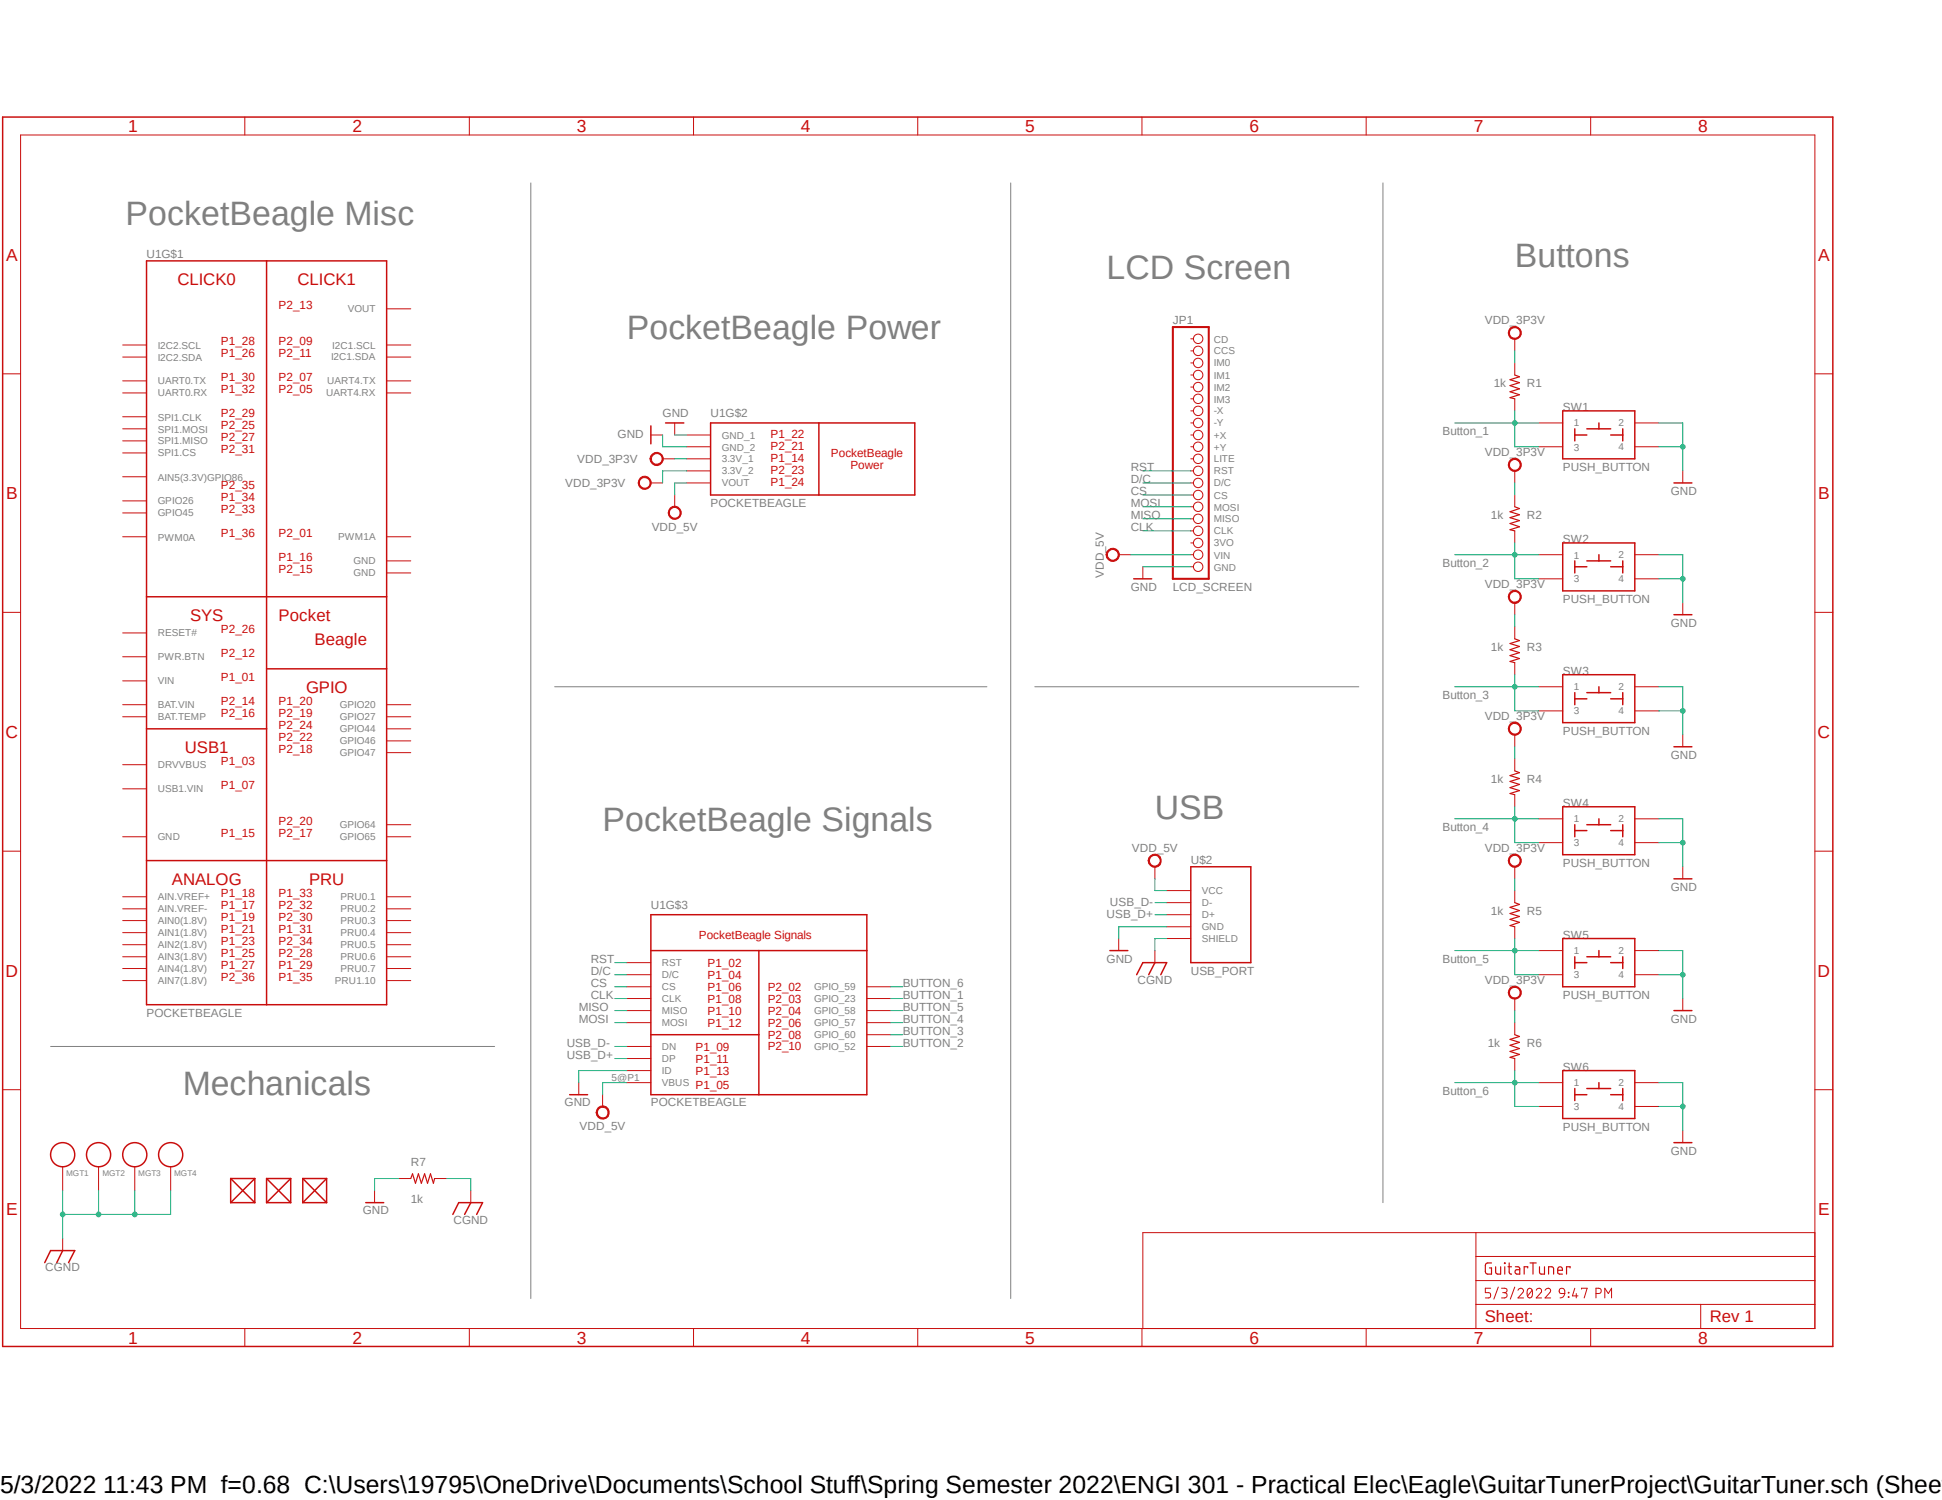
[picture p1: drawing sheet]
<svg xmlns="http://www.w3.org/2000/svg" width="279mm" height="216mm" viewBox="0 0 279 216" stroke-linecap="round" stroke-linejoin="round" font-family="sans-serif">
<path d="M0 16.6l263.9 177.6M263.9 16.6l-263.9 177.6" fill="none" stroke="#fff" stroke-width=".14"/>
<path d="M76.4 26.3v160.6M145.4 26.3v160.6M199 26.3v146.8M79.8 98.8h62.2M148.9 98.8h46.6M7.3 150.6h63.9" fill="none" stroke="#808080" stroke-width=".14"/>
<g fill="none" stroke="#c90d0c" stroke-width=".14">
<path d="M3 19.4h258.1v171.8h-258.1zM35.2 16.8v2.6M67.5 16.8v2.6M99.8 16.8v2.6M132 16.8v2.6M164.3 16.8v2.6M196.6 16.8v2.6M228.9 16.8v2.6M.4 53.8h2.6M171.3 48.8h.4M171.3 50.5h.4M171.3 52.2h.4"/>
<path d="M171.3 54h.4M171.3 55.7h.4M171.3 57.4h.4M171.3 59.1h.4M217.9 52.2v1.8M217.9 57.4v1.7M261.1 53.8h2.6M93.6 62.6h1.7M171.3 60.9h.4M171.3 64.3h.4M171.3 62.6h.4M171.3 66h.4"/>
<path d="M171.3 67.8h.4M171.3 69.5h.4M171.3 71.2h.4M171.3 72.9h.4M171.3 74.7h.4M171.3 76.4h.4M171.3 78.1h.4M171.3 79.8h.4M221.4 60.9h3.4M221.4 64.3h3.4M235.2 60.9h3.5M235.2 64.3h3.5"/>
<path d="M.4 88.1h2.6M171.3 81.6h.4M261.1 88.1h2.6M.4 122.5h2.6M261.1 122.5h2.6M.4 156.8h2.6M261.1 156.8h2.6M212.3 177.4v13.8M261.1 177.4h-96.7v13.8M35.2 191.2v2.6M67.5 191.2v2.6M99.8 191.2v2.6"/>
<path d="M132 191.2v2.6M164.3 191.2v2.6M196.6 191.2v2.6M212.3 187.7h48.8M212.3 184.3h48.8M212.3 180.8h48.8M214.5 185.4h-.8v.7h.5a.39 .39 0 0 1 .3 .3 .39 .39 0 0 1-.3 .4h-.5M215.6 185.3l-.7 1.7M216 185.4l.7 .1a.31 .31 0 0 1 .1 .3 .31 .31 0 0 1-.3 .3h-.3M216.5 186.1a.38 .38 0 0 1 .3 .3 .38 .38 0 0 1-.3 .4h-.5M217.9 185.3l-.6 1.7M218.4 185.7a.39 .39 0 0 1 .6-.3 .39 .39 0 0 1 .1 .7l-.7 .7h.8"/>
<path d="M219.8 185.6a.34 .34 0 0 1 .6 0l.1 .2a.78 .78 0 0 1-.4 1 .85 .85 0 0 1-.3-1.2zM220.4 185.7l-.6 .8M221 185.7a.39 .39 0 0 1 .6-.3 .39 .39 0 0 1 .1 .7l-.7 .7h.8M222.3 185.7a.4 .4 0 0 1 .5-.3 .4 .4 0 0 1 .3 .5l-.8 .9h.8M224.4 185.6a.42 .42 0 0 1 .4-.2 .42 .42 0 0 1 .3 .4v.4l-.6-.1-.2-.2zM225.1 186.2a.65 .65 0 0 1-.6 .6M225.6 186l.1 .1zM225.6 186.6l.1 .1zM226.6 185.4l-.4 1.1h.8M226.8 186.2v.6M227.5 185.5v-.1h.8l-.4 1.4M228.9 191.2v2.6"/>
<path d="M229.6 186.2h.4a.38 .38 0 0 0 .4-.4 .38 .38 0 0 0-.4-.4h-.4v1.4M230.9 186.8v-1.4l.5 .8 .5-.8v1.4M244.7 187.7v3.5"/>
<circle cx="172.4" cy="59.1" r=".68"/>
<circle cx="172.4" cy="54" r=".68"/>
<circle cx="172.4" cy="48.8" r=".68"/>
<circle cx="172.4" cy="50.5" r=".68"/>
<circle cx="172.4" cy="52.2" r=".68"/>
<circle cx="172.4" cy="55.7" r=".68"/>
<circle cx="172.4" cy="57.4" r=".68"/>
<circle cx="172.4" cy="62.6" r=".68"/>
<circle cx="172.4" cy="64.3" r=".68"/>
<circle cx="172.4" cy="71.2" r=".68"/>
<circle cx="172.4" cy="60.9" r=".68"/>
<circle cx="172.4" cy="79.8" r=".68"/>
<circle cx="172.4" cy="69.5" r=".68"/>
<circle cx="172.4" cy="74.7" r=".68"/>
<circle cx="172.4" cy="76.4" r=".68"/>
<circle cx="172.4" cy="66" r=".68"/>
<circle cx="172.4" cy="72.9" r=".68"/>
<circle cx="172.4" cy="67.8" r=".68"/>
<circle cx="172.4" cy="78.1" r=".68"/>
<circle cx="172.4" cy="81.6" r=".68"/>
</g>
<path d="M.4 16.8h263.3v177h-263.3zM224.8 59.1h10.4v6.9h-10.4zM93.6 61.3v2.6M226.6 62.6h1.7M226.6 61.7v1.8M228.3 61.7h3.4M230 60.9v.8M231.7 62.6h1.8M233.5 61.7v1.8" fill="none" stroke="#c90d0c" stroke-width=".21"/>
<g fill="none" stroke="#c90d0c" stroke-width=".17">
<path d="M217.9 54l.7 .2-1.3 .5 1.3 .4-1.3 .4 1.3 .5-1.3 .4 1.3 .4-1.3 .4 .6 .2M214.6 181.8h-.7a1.45 1.45 0 0 0-.2 1.4l.3 .2h.6v-.9h-.3M215.2 182.3v1l.3 .1h.4v-1.1M216.5 181.8v.1zM216.5 182.3v1.1M217 182.3h.5M217.1 181.8v1.3l.2 .2 .2 .1M218 182.3l.5 .1 .2 .2v.8l-.6-.1-.1-.1 .1-.4h.6M219.8 182.5v-.2h-.5v1.1M220.1 181.8h.9M220.6 181.8v1.6M221.5 182.3v.8v.2l.2 .1h.5v-1.1"/>
<path d="M222.8 183.4v-1.1h.5l.2 .2v.9M224.1 182.8h.7a.35 .35 0 0 0-.2-.5 .35 .35 0 0 0-.5 .4v.6l.3 .1h.4M225.9 182.5v-.2h-.5v1.1"/>
</g>
<path d="M168.7 47.1h5.2v36.2h-5.2z" fill="none" stroke="#c90d0c" stroke-width=".3"/>
<path d="M96.4 73.1a.94 .94 0 0 1 1.5 .2 .94 .94 0 0 1-.6 1.4 .94 .94 0 0 1-1.2-.9h.2a.78 .78 0 0 1 1.1-.6 .78 .78 0 0 1 .2 1.2 .78 .78 0 0 1-1.2-.3l-.1-.3h-.2z" fill-rule="evenodd" fill="#c90d0c"/>
<path d="M96.4 73.1a.94 .94 0 0 1 1.5 .2 .94 .94 0 0 1-.6 1.4 .94 .94 0 0 1-1.2-.9h.2a.78 .78 0 0 1 1.1-.6 .78 .78 0 0 1 .2 1.2 .78 .78 0 0 1-1.2-.3l-.1-.3h-.2zM97.1 71.2v1.7" fill="none" stroke="#c90d0c" stroke-width=".14"/>
<path d="M93.9 65.4a.96 .96 0 0 1 1.4 .3 .96 .96 0 0 1-.6 1.3 .96 .96 0 0 1-1.2-1h.2a.78 .78 0 0 1 1-.7 .78 .78 0 0 1 .5 1.1 .78 .78 0 0 1-1.2 .2l-.2-.2-.1-.4h-.2l.1-.3z" fill-rule="evenodd" fill="#c90d0c"/>
<path d="M93.9 65.4a.96 .96 0 0 1 1.4 .3 .96 .96 0 0 1-.6 1.3 .96 .96 0 0 1-1.2-1h.2a.78 .78 0 0 1 1-.7 .78 .78 0 0 1 .5 1.1 .78 .78 0 0 1-1.2 .2l-.2-.2-.1-.4h-.2l.1-.3zM95.3 66h1.8" fill="none" stroke="#c90d0c" stroke-width=".14"/>
<path d="M217.3 47.2a.95 .95 0 0 1 1.5 .2 .95 .95 0 0 1-.6 1.4 .95 .95 0 0 1-1.2-.9h.2a.78 .78 0 0 1 1.1-.6 .78 .78 0 0 1 .2 1.2 .78 .78 0 0 1-1.3-.3v-.3h-.2z" fill-rule="evenodd" fill="#c90d0c"/>
<path d="M217.3 47.2a.95 .95 0 0 1 1.5 .2 .95 .95 0 0 1-.6 1.4 .95 .95 0 0 1-1.2-.9h.2a.78 .78 0 0 1 1.1-.6 .78 .78 0 0 1 .2 1.2 .78 .78 0 0 1-1.3-.3v-.3h-.2zM217.9 48.8v1.7M164.4 81.6v1.7" fill="none" stroke="#c90d0c" stroke-width=".14"/>
<path d="M163.1 83.3h2.6" fill="none" stroke="#c90d0c" stroke-width=".21"/>
<path d="M159.5 79.2a.96 .96 0 0 1 1.5 .3 .96 .96 0 0 1-.7 1.3 .96 .96 0 0 1-1.2-1h.2a.79 .79 0 0 1 1.1-.7 .79 .79 0 0 1 .3 1.2 .79 .79 0 0 1-1.3-.1l-.1-.4h-.2l.1-.3z" fill-rule="evenodd" fill="#c90d0c"/>
<g fill="none" stroke="#c90d0c" stroke-width=".14">
<path d="M17.7 51.4h3.4M17.7 49.7h3.4M17.7 54.8h3.4M17.7 56.6h3.4M17.7 60h3.4M55.6 51.4h3.5M55.6 49.7h3.5M55.6 54.8h3.5M55.6 56.6h3.5M55.6 44.4h3.5M17.7 72.1h3.4M17.7 77.3h3.4"/>
<path d="M17.7 61.7h3.4M17.7 63.5h3.4M17.7 65.2h3.4M17.7 73.8h3.4M17.7 68.6h3.4M55.6 77.3h3.5M98.8 69.5h3.4M98.8 67.8h3.4M98.8 66h3.4M98.8 64.3h3.4M98.8 62.6h3.4M159.5 79.2a.96 .96 0 0 1 1.5 .3 .96 .96 0 0 1-.7 1.3 .96 .96 0 0 1-1.2-1h.2a.79 .79 0 0 1 1.1-.7 .79 .79 0 0 1 .3 1.2 .79 .79 0 0 1-1.3-.1l-.1-.4h-.2l.1-.3z"/>
<path d="M161 79.8h1.7M17.7 98h3.4M17.7 94.5h3.4M17.7 91.1h3.4M55.6 80.7h3.5M55.6 82.5h3.5M17.7 110.1h3.4M17.7 113.5h3.4M17.7 101.4h3.4M17.7 103.2h3.4M55.6 101.4h3.5M55.6 103.2h3.5"/>
<path d="M55.6 108.3h3.5M55.6 118.7h3.5M55.6 106.6h3.5M55.6 104.9h3.5M17.7 120.4h3.4M17.7 130.8h3.4M17.7 132.5h3.4M17.7 134.2h3.4M17.7 136h3.4M17.7 137.7h3.4M17.7 139.4h3.4M17.7 129.1h3.4"/>
<path d="M55.6 120.4h3.5M55.6 130.8h3.5M55.6 132.5h3.5M55.6 134.2h3.5M55.6 136h3.5M55.6 137.7h3.5M55.6 139.4h3.5M55.6 129.1h3.5M90.2 138.6h3.4M167.9 128.2h3.4M167.9 129.9h3.4M167.9 131.7h3.4"/>
<path d="M167.9 133.4h3.4M167.9 135.1h3.4M17.7 141.1h3.4M55.6 141.1h3.5M90.2 150.6h3.4M90.2 147.2h3.4M90.2 145.5h3.4M90.2 143.7h3.4M90.2 142h3.4M90.2 154.1h3.4M90.2 152.4h3.4M90.2 140.3h3.4"/>
<path d="M90.2 155.8h3.4M124.7 150.6h3.4M124.7 148.9h3.4M124.7 147.2h3.4M124.7 145.5h3.4M124.7 143.7h3.4M124.7 142h3.4"/>
</g>
<g fill="none" stroke="#c90d0c" stroke-width=".21">
<path d="M21.1 37.5h34.5v107.1h-34.5zM38.4 37.5v107.1M102.2 60.9h29.4v10.3h-29.4zM117.8 60.9v10.3M21.1 85.9h34.5M38.4 96.3h17.2M21.1 104.9h17.3M21.1 123.9h34.5M93.6 131.7h31.1v25.9h-31.1zM93.6 136.8h31.1M109.2 136.8v20.8M171.3 124.8h8.7v13.8h-8.7z"/>
<path d="M93.6 148.9h15.6"/>
</g>
<path d="M92.1 68.8a.94 .94 0 0 1 1.5 .2 .94 .94 0 0 1-.6 1.4 .94 .94 0 0 1-1.2-.9h.2a.78 .78 0 0 1 1.1-.6 .78 .78 0 0 1 .2 1.2 .78 .78 0 0 1-1.3-.3v-.3h-.2z" fill-rule="evenodd" fill="#c90d0c"/>
<path d="M92.1 68.8a.94 .94 0 0 1 1.5 .2 .94 .94 0 0 1-.6 1.4 .94 .94 0 0 1-1.2-.9h.2a.78 .78 0 0 1 1.1-.6 .78 .78 0 0 1 .2 1.2 .78 .78 0 0 1-1.3-.3v-.3h-.2zM93.6 69.5h1.7M97.1 60.9v1.7M217.9 71.2v1.7M217.9 76.4v1.7M221.4 79.8h3.4M235.2 79.8h3.5M242.1 67.8v1.7M221.4 83.3h3.4M235.2 83.3h3.5" fill="none" stroke="#c90d0c" stroke-width=".14"/>
<path d="M95.8 60.9h2.6M224.8 78.1h10.4v6.9h-10.4zM230 79.8v.9M240.8 69.5h2.6M226.6 81.6h1.7M226.6 80.7v1.8M228.3 80.7h3.4M231.7 81.6h1.8M233.5 80.7v1.8" fill="none" stroke="#c90d0c" stroke-width=".21"/>
<path d="M217.9 72.9l.7 .3-1.3 .5 1.3 .4-1.3 .4 1.3 .4-1.3 .5 1.3 .4-1.3 .4 .6 .2" fill="none" stroke="#c90d0c" stroke-width=".17"/>
<path d="M217.3 66.2a.94 .94 0 0 1 1.5 .2 .94 .94 0 0 1-.6 1.4 .94 .94 0 0 1-1.2-.9h.2a.78 .78 0 0 1 1.1-.6 .78 .78 0 0 1 .2 1.2 .78 .78 0 0 1-1.3-.3v-.3h-.2l.1-.4z" fill-rule="evenodd" fill="#c90d0c"/>
<path d="M217.3 66.2a.94 .94 0 0 1 1.5 .2 .94 .94 0 0 1-.6 1.4 .94 .94 0 0 1-1.2-.9h.2a.78 .78 0 0 1 1.1-.6 .78 .78 0 0 1 .2 1.2 .78 .78 0 0 1-1.3-.3v-.3h-.2l.1-.4zM217.9 67.8v1.7M217.9 90.2v1.7M217.9 95.4v1.7M221.4 98.8h3.4M235.2 98.8h3.5M242.1 86.8v1.7M221.4 102.3h3.4M235.2 102.3h3.5" fill="none" stroke="#c90d0c" stroke-width=".14"/>
<path d="M224.8 97.1h10.4v6.9h-10.4zM226.6 99.7v1.7M228.3 99.7h3.4M230 98.8v.9M233.5 99.7v1.7M240.8 88.5h2.6M226.6 100.6h1.7M231.7 100.6h1.8" fill="none" stroke="#c90d0c" stroke-width=".21"/>
<path d="M217.9 91.9l.7 .3-1.3 .4 1.3 .4-1.3 .5 1.3 .4-1.3 .5 1.3 .4-1.3 .4 .6 .2" fill="none" stroke="#c90d0c" stroke-width=".17"/>
<path d="M217.3 85.2a.94 .94 0 0 1 1.5 .3 .94 .94 0 0 1-.6 1.3 .94 .94 0 0 1-1.2-.9h.2a.78 .78 0 0 1 1-.7 .78 .78 0 0 1 .4 1.1 .78 .78 0 0 1-1.2 .2l-.2-.3v-.3h-.2l.1-.4z" fill-rule="evenodd" fill="#c90d0c"/>
<path d="M217.3 85.2a.94 .94 0 0 1 1.5 .3 .94 .94 0 0 1-.6 1.3 .94 .94 0 0 1-1.2-.9h.2a.78 .78 0 0 1 1-.7 .78 .78 0 0 1 .4 1.1 .78 .78 0 0 1-1.2 .2l-.2-.3v-.3h-.2l.1-.4zM217.9 86.8v1.7M217.9 109.2v1.8M217.9 114.4v1.7M221.4 117.9h3.4M235.2 117.9h3.5M242.1 105.7v1.8M221.4 121.3h3.4M235.2 121.3h3.5" fill="none" stroke="#c90d0c" stroke-width=".14"/>
<path d="M224.8 116.1h10.4v6.9h-10.4zM226.6 119.5h1.7M226.6 118.7v1.7M228.3 118.7h3.4M230 117.9v.8M231.7 119.5h1.8M233.5 118.7v1.7M240.8 107.5h2.6" fill="none" stroke="#c90d0c" stroke-width=".21"/>
<path d="M217.9 111l.7 .2-1.3 .4 1.3 .5-1.3 .4 1.3 .4-1.3 .5 1.3 .4-1.3 .4 .6 .2" fill="none" stroke="#c90d0c" stroke-width=".17"/>
<path d="M217.3 104.2a.94 .94 0 0 1 1.5 .2 .94 .94 0 0 1-.6 1.4 .94 .94 0 0 1-1.2-.9h.2a.78 .78 0 0 1 1.1-.7 .78 .78 0 0 1 .2 1.3 .78 .78 0 0 1-1.3-.3v-.3h-.2z" fill-rule="evenodd" fill="#c90d0c"/>
<path d="M217.3 104.2a.94 .94 0 0 1 1.5 .2 .94 .94 0 0 1-.6 1.4 .94 .94 0 0 1-1.2-.9h.2a.78 .78 0 0 1 1.1-.7 .78 .78 0 0 1 .2 1.3 .78 .78 0 0 1-1.3-.3v-.3h-.2zM217.9 105.7v1.8M217.9 128.2v1.7M217.9 133.4v1.7M221.4 136.8h3.4M235.2 136.8h3.5M242.1 124.8v1.7M221.4 140.3h3.4M235.2 140.3h3.5" fill="none" stroke="#c90d0c" stroke-width=".14"/>
<path d="M224.8 135.1h10.4v6.9h-10.4zM226.6 138.6h1.7M226.6 137.7v1.7M228.3 137.7h3.4M230 136.8v.9M231.7 138.6h1.8M233.5 137.7v1.7M240.8 126.5h2.6" fill="none" stroke="#c90d0c" stroke-width=".21"/>
<path d="M217.9 129.9l.7 .3-1.3 .4 1.3 .5-1.3 .4 1.3 .4-1.3 .4 1.3 .5-1.3 .4 .6 .2" fill="none" stroke="#c90d0c" stroke-width=".17"/>
<path d="M217.3 123.2a.94 .94 0 0 1 1.5 .2 .94 .94 0 0 1-.6 1.4 .94 .94 0 0 1-1.2-.9h.2a.78 .78 0 0 1 1.1-.6 .78 .78 0 0 1 .2 1.2 .78 .78 0 0 1-1.3-.3v-.3h-.2l.1-.4z" fill-rule="evenodd" fill="#c90d0c"/>
<path d="M217.3 123.2a.94 .94 0 0 1 1.5 .2 .94 .94 0 0 1-.6 1.4 .94 .94 0 0 1-1.2-.9h.2a.78 .78 0 0 1 1.1-.6 .78 .78 0 0 1 .2 1.2 .78 .78 0 0 1-1.3-.3v-.3h-.2l.1-.4zM217.9 124.8v1.7M217.9 147.2v1.7M217.9 152.4v1.7M221.4 155.8h3.4M221.4 159.3h3.4M235.2 155.8h3.5M235.2 159.3h3.5M242.1 143.7v1.8" fill="none" stroke="#c90d0c" stroke-width=".14"/>
<path d="M224.8 154.1h10.4v6.9h-10.4zM226.6 157.6h1.7M226.6 156.7v1.7M228.3 156.7h3.4M230 155.8v.9M231.7 157.6h1.8M233.5 156.7v1.7M240.8 145.5h2.6" fill="none" stroke="#c90d0c" stroke-width=".21"/>
<path d="M217.9 148.9l.7 .3-1.3 .4 1.3 .4-1.3 .5 1.3 .4-1.3 .4 1.3 .5-1.3 .4 .6 .2" fill="none" stroke="#c90d0c" stroke-width=".17"/>
<path d="M217.3 142.2a.95 .95 0 0 1 1.5 .2 .95 .95 0 0 1-.6 1.4 .95 .95 0 0 1-1.2-.9h.2a.78 .78 0 0 1 1.1-.7 .78 .78 0 0 1 .2 1.3 .78 .78 0 0 1-1.3-.3v-.3h-.2z" fill-rule="evenodd" fill="#c90d0c"/>
<path d="M161 135.1v1.7M217.3 142.2a.95 .95 0 0 1 1.5 .2 .95 .95 0 0 1-.6 1.4 .95 .95 0 0 1-1.2-.9h.2a.78 .78 0 0 1 1.1-.7 .78 .78 0 0 1 .2 1.3 .78 .78 0 0 1-1.3-.3v-.3h-.2zM217.9 143.7v1.8M242.1 162.7v1.8" fill="none" stroke="#c90d0c" stroke-width=".14"/>
<path d="M159.7 136.8h2.6M240.8 164.5h2.6" fill="none" stroke="#c90d0c" stroke-width=".21"/>
<path d="M165.5 123.2a.94 .94 0 0 1 1.5 .3 .94 .94 0 0 1-.7 1.3 .94 .94 0 0 1-1.1-.9h.2a.79 .79 0 0 1 1-.8 .79 .79 0 0 1 .3 1.3 .79 .79 0 0 1-1.3-.2v-.3h-.2l.1-.4z" fill-rule="evenodd" fill="#c90d0c"/>
<g fill="none" stroke="#c90d0c" stroke-width=".14">
<path d="M165.5 123.2a.94 .94 0 0 1 1.5 .3 .94 .94 0 0 1-.7 1.3 .94 .94 0 0 1-1.1-.9h.2a.79 .79 0 0 1 1-.8 .79 .79 0 0 1 .3 1.3 .79 .79 0 0 1-1.3-.2v-.3h-.2l.1-.4zM166.2 124.8v1.7M166.2 136.8v1.8M83.3 155.8v1.8M9 167.9v3.5M9 178.3v1.7M14.2 167.9v3.5M19.4 167.9v3.5M24.6 167.9v3.5M53.9 171.4v1.7M57.4 169.6h1.7M62.5 169.6h1.8"/>
<path d="M67.7 171.4v1.7"/>
</g>
<g fill="none" stroke="#c90d0c" stroke-width=".21">
<path d="M166.2 138.6l-.9 1.7M82 157.6h2.5M163.5 140.3l.9-1.7h3.5l-.9 1.7M33.2 169.6l3.5 3.5M33.2 169.6h3.5M33.2 173.1h3.5M33.2 169.6v3.5M36.7 169.6l-3.5 3.5M36.7 169.6v3.5M38.4 169.6h3.4M38.4 173.1h3.4M38.4 169.6l3.4 3.5"/>
<path d="M38.4 169.6v3.5M41.8 169.6l-3.4 3.5M41.8 169.6v3.5M43.6 169.6h3.4M43.6 173.1h3.4M43.6 169.6l3.4 3.5M43.6 169.6v3.5M47 169.6l-3.4 3.5M47 169.6v3.5M52.6 173.1h2.6M65.2 174.8l.8-1.7h3.4l-.8 1.7M67.7 173.1l-.9 1.7"/>
<path d="M6.4 181.7l.9-1.7h3.5l-.9 1.7M9 180l-.8 1.7"/>
<circle cx="9" cy="166.2" r="1.74"/>
<circle cx="14.2" cy="166.2" r="1.74"/>
<circle cx="19.4" cy="166.2" r="1.74"/>
<circle cx="24.5" cy="166.2" r="1.74"/>
</g>
<path d="M59.1 169.6l.3-.6 .4 1.3 .4-1.3 .4 1.3 .5-1.3 .4 1.3 .4-1.3 .5 1.3 .1-.7" fill="none" stroke="#c90d0c" stroke-width=".17"/>
<path d="M86.1 159.4a.94 .94 0 0 1 1.4 .3 .94 .94 0 0 1-.5 1.3 .94 .94 0 0 1-1.2-.9h.1a.77 .77 0 0 1 1-.7 .77 .77 0 0 1 .5 1.1 .77 .77 0 0 1-1.2 .2l-.3-.6h-.1z" fill-rule="evenodd" fill="#c90d0c"/>
<path d="M86.1 159.4a.94 .94 0 0 1 1.4 .3 .94 .94 0 0 1-.5 1.3 .94 .94 0 0 1-1.2-.9h.1a.77 .77 0 0 1 1-.7 .77 .77 0 0 1 .5 1.1 .77 .77 0 0 1-1.2 .2l-.3-.6h-.1zM86.7 157.6v1.7" fill="none" stroke="#c90d0c" stroke-width=".14"/>
<path d="M95.3 62.6v1.7h3.5M97.1 62.6h1.7M238.7 64.3h3.4M238.7 60.9h3.4v6.9M164.4 81.6h6.9" fill="none" stroke="#0dab76" stroke-width=".14"/>
<circle cx="242.1" cy="64.3" r=".33" fill="#0dab76"/>
<g fill="none" stroke="#0dab76" stroke-width=".14">
<path d="M238.7 79.8h3.4v7M238.7 83.3h3.4"/>
<circle cx="242.1" cy="64.3" r=".33"/>
</g>
<circle cx="242.1" cy="83.3" r=".33" fill="#0dab76"/>
<g fill="none" stroke="#0dab76" stroke-width=".14">
<path d="M238.7 98.8h3.4v6.9M238.7 102.3h3.4"/>
<circle cx="242.1" cy="83.3" r=".33"/>
</g>
<circle cx="242.1" cy="102.3" r=".33" fill="#0dab76"/>
<g fill="none" stroke="#0dab76" stroke-width=".14">
<path d="M238.7 117.9h3.4v6.9M238.7 121.3h3.4"/>
<circle cx="242.1" cy="102.3" r=".33"/>
</g>
<circle cx="242.1" cy="121.3" r=".33" fill="#0dab76"/>
<g fill="none" stroke="#0dab76" stroke-width=".14">
<path d="M238.7 136.8h3.4v6.9M238.7 140.3h3.4"/>
<circle cx="242.1" cy="121.3" r=".33"/>
</g>
<circle cx="242.1" cy="140.3" r=".33" fill="#0dab76"/>
<g fill="none" stroke="#0dab76" stroke-width=".14">
<path d="M238.7 155.8h3.4v6.9M238.7 159.3h3.4"/>
<circle cx="242.1" cy="140.3" r=".33"/>
</g>
<circle cx="242.1" cy="159.3" r=".33" fill="#0dab76"/>
<g fill="none" stroke="#0dab76" stroke-width=".14">
<path d="M217.9 50.5v1.7M97.1 66h1.7M98.8 69.5h-1.7v1.7M98.8 67.8h-3.5v1.7M162.7 79.8h8.6M164.4 76.4h6.9M164.4 74.7h6.9M164.4 72.9h6.9M164.4 71.2h6.9M164.4 69.5h6.9M164.4 67.8h6.9M209.3 60.9h12.1"/>
<path d="M217.9 60.9v3.4h3.5M217.9 69.5v1.7M217.9 88.5v1.7M217.9 107.5v1.7M88.4 138.6h1.8M166.2 126.5v1.7h1.7M167.9 133.4h-6.9v1.7M217.9 126.5v1.7M88.4 143.7h1.8M88.4 145.5h1.8M88.4 147.2h1.8M88.4 142h1.8"/>
<path d="M88.4 140.3h1.8M90.2 154.1h-6.9v1.7M90.2 155.8h-3.5v1.8M217.9 145.5v1.7M57.4 169.6h-3.5v1.8"/>
<circle cx="242.1" cy="159.3" r=".33"/>
</g>
<circle cx="217.9" cy="60.9" r=".33" fill="#0dab76"/>
<g fill="none" stroke="#0dab76" stroke-width=".14">
<path d="M217.9 59.1v1.8M209.3 79.8h12.1M217.9 79.8v3.5h3.5M128.1 143.7h1.8"/>
<circle cx="217.9" cy="60.9" r=".33"/>
</g>
<circle cx="217.9" cy="79.8" r=".33" fill="#0dab76"/>
<g fill="none" stroke="#0dab76" stroke-width=".14">
<path d="M217.9 78.1v1.7M209.3 98.8h12.1M217.9 98.8v3.5h3.5M128.1 150.6h1.8"/>
<circle cx="217.9" cy="79.8" r=".33"/>
</g>
<circle cx="217.9" cy="98.8" r=".33" fill="#0dab76"/>
<g fill="none" stroke="#0dab76" stroke-width=".14">
<path d="M217.9 97.1v1.7M209.3 117.9h12.1M217.9 117.9v3.4h3.5M128.1 148.9h1.8"/>
<circle cx="217.9" cy="98.8" r=".33"/>
</g>
<circle cx="217.9" cy="117.9" r=".33" fill="#0dab76"/>
<g fill="none" stroke="#0dab76" stroke-width=".14">
<path d="M217.9 116.1v1.8M209.3 136.8h12.1M217.9 136.8v3.5h3.5M128.1 147.2h1.8"/>
<circle cx="217.9" cy="117.9" r=".33"/>
</g>
<circle cx="217.9" cy="136.8" r=".33" fill="#0dab76"/>
<g fill="none" stroke="#0dab76" stroke-width=".14">
<path d="M217.9 135.1v1.7M128.1 145.5h1.8M209.3 155.8h12.1M217.9 155.8v3.5h3.5"/>
<circle cx="217.9" cy="136.8" r=".33"/>
</g>
<circle cx="217.9" cy="155.8" r=".33" fill="#0dab76"/>
<g fill="none" stroke="#0dab76" stroke-width=".14">
<path d="M166.2 129.9h1.7M166.2 131.7h1.7M167.9 135.1h-1.7v1.7M88.4 150.6h1.8M88.4 152.4h1.8M128.1 142h1.8M217.9 154.1v1.7M9 171.4v3.4h15.6v-3.4M14.2 171.4v3.4"/>
<circle cx="217.9" cy="155.8" r=".33"/>
</g>
<circle cx="14.2" cy="174.8" r=".33" fill="#0dab76"/>
<g fill="none" stroke="#0dab76" stroke-width=".14">
<path d="M19.4 171.4v3.4"/>
<circle cx="14.2" cy="174.8" r=".33"/>
</g>
<circle cx="19.4" cy="174.8" r=".33" fill="#0dab76"/>
<g fill="none" stroke="#0dab76" stroke-width=".14">
<path d="M9 174.8v3.5"/>
<circle cx="19.4" cy="174.8" r=".33"/>
</g>
<circle cx="9" cy="174.8" r=".33" fill="#0dab76"/>
<g fill="none" stroke="#0dab76" stroke-width=".14">
<path d="M64.3 169.6h3.4v1.8"/>
<circle cx="9" cy="174.8" r=".33"/>
</g>
<g font-size="4.9" fill="#808080">
<text x="18.1" y="32.4">PocketBeagle Misc</text>
<text x="159.2" y="40.2">LCD Screen</text>
<text x="217.9" y="38.4">Buttons</text>
<text x="90.2" y="48.8">PocketBeagle Power</text>
<text x="86.7" y="119.5">PocketBeagle Signals</text>
<text x="166.2" y="117.9">USB</text>
<text x="26.3" y="157.6">Mechanicals</text>
</g>
<text font-size="3.6" x="0" y="214.9">5/3/2022 11:43 PM f=0.68 C:\Users\19795\OneDrive\Documents\School Stuff\Spring Semester 2022\ENGI 301 - Practical Elec\Eagle\GuitarTunerProject\GuitarTuner.sch (Sheet:</text>
<g font-size="2.5" fill="#c90d0c">
<text x="18.4" y="19">1</text>
<text x="50.7" y="19">2</text>
<text x="83" y="19">3</text>
<text x="115.2" y="19">4</text>
<text x="147.5" y="19">5</text>
<text x="179.8" y="19">6</text>
<text x="212.1" y="19">7</text>
<text x="244.3" y="19">8</text>
<text x=".9" y="37.5">A</text>
<text x="261.6" y="37.5">A</text>
<text x=".9" y="71.8">B</text>
<text x="261.6" y="71.8">B</text>
<text x=".8" y="106.2">C</text>
<text x="261.5" y="106.2">C</text>
<text x=".8" y="140.6">D</text>
<text x="261.5" y="140.6">D</text>
<text x=".9" y="174.9">E</text>
<text x="261.6" y="174.9">E</text>
<text x="18.4" y="193.4">1</text>
<text x="50.7" y="193.4">2</text>
<text x="83" y="193.4">3</text>
<text x="115.2" y="193.4">4</text>
<text x="147.5" y="193.4">5</text>
<text x="179.8" y="193.4">6</text>
<text x="212.1" y="193.4">7</text>
<text x="244.3" y="193.4">8</text>
</g>
<g font-size="2.4" fill="#c90d0c">
<text x="25.5" y="41">CLICK0</text>
<text x="42.8" y="41">CLICK1</text>
<text x="27.3" y="89.4">SYS</text>
<text x="40.1" y="89.4">Pocket</text>
<text x="45.3" y="92.8">Beagle</text>
<text x="44" y="99.7">GPIO</text>
<text x="26.6" y="108.3">USB1</text>
<text x="24.7" y="127.3">ANALOG</text>
<text x="44.5" y="127.3">PRU</text>
<text x="213.6" y="190.3">Sheet:</text>
<text x="246" y="190.3">Rev 1</text>
</g>
<g font-size="1.7" fill="#808080">
<text x="21.1" y="37.1">U1G$1</text>
<text x="168.7" y="46.6">JP1</text>
<text x="213.6" y="46.6">VDD_3P3V</text>
<text x="214.9" y="55.7">1k</text>
<text x="219.7" y="55.7">R1</text>
<text x="224.8" y="59.1">SW1</text>
<text x="88.9" y="63">GND</text>
<text x="95.3" y="60">GND</text>
<text x="102.2" y="60">U1G$2</text>
<text x="207.6" y="62.6">Button_1</text>
<text x="213.6" y="65.6">VDD_3P3V</text>
<text x="81.3" y="70.1">VDD_3P3V</text>
<text x="83.1" y="66.7">VDD_3P3V</text>
<text x="162.7" y="71.2">CS</text>
<text x="162.7" y="69.5">D/C</text>
<text x="162.7" y="67.8">RST</text>
<text x="224.8" y="67.8">PUSH_BUTTON</text>
<text x="240.4" y="71.2">GND</text>
<text x="93.8" y="76.4">VDD_5V</text>
<text x="102.2" y="72.9">POCKETBEAGLE</text>
<text x="162.7" y="76.4">CLK</text>
<text x="162.7" y="74.7">MISO</text>
<text x="162.7" y="72.9">MOSI</text>
<text x="214.5" y="74.7">1k</text>
<text x="219.7" y="74.7">R2</text>
<text x="158.8" y="83.2" transform="rotate(-90 158.8 83.2)">VDD_5V</text>
<text x="207.6" y="81.6">Button_2</text>
<text x="224.8" y="78.1">SW2</text>
<text x="162.7" y="85">GND</text>
<text x="168.7" y="85">LCD_SCREEN</text>
<text x="213.6" y="84.6">VDD_3P3V</text>
<text x="224.8" y="86.8">PUSH_BUTTON</text>
<text x="214.5" y="93.7">1k</text>
<text x="219.7" y="93.7">R3</text>
<text x="240.4" y="90.2">GND</text>
<text x="207.6" y="100.6">Button_3</text>
<text x="224.8" y="97.1">SW3</text>
<text x="213.6" y="103.6">VDD_3P3V</text>
<text x="224.8" y="105.7">PUSH_BUTTON</text>
<text x="214.5" y="112.6">1k</text>
<text x="219.7" y="112.6">R4</text>
<text x="240.4" y="109.2">GND</text>
<text x="207.6" y="119.5">Button_4</text>
<text x="224.8" y="116.1">SW4</text>
<text x="162.9" y="122.6">VDD_5V</text>
<text x="171.3" y="124.4">U$2</text>
<text x="213.6" y="122.6">VDD_3P3V</text>
<text x="224.8" y="124.8">PUSH_BUTTON</text>
<text x="93.6" y="130.8">U1G$3</text>
<text x="159.7" y="130.3">USB_D-</text>
<text x="214.5" y="131.7">1k</text>
<text x="219.7" y="131.7">R5</text>
<text x="240.4" y="128.2">GND</text>
<text x="159.2" y="132.1">USB_D+</text>
<text x="224.8" y="135.1">SW5</text>
<text x="85" y="143.7">CLK</text>
<text x="85" y="142">CS</text>
<text x="85" y="140.3">D/C</text>
<text x="85" y="138.6">RST</text>
<text x="129.9" y="143.7">BUTTON_1</text>
<text x="129.9" y="142">BUTTON_6</text>
<text x="159.2" y="138.6">GND</text>
<text x="163.7" y="141.6">CGND</text>
<text x="171.3" y="140.3">USB_PORT</text>
<text x="207.6" y="138.6">Button_5</text>
<text x="213.6" y="141.6">VDD_3P3V</text>
<text x="224.8" y="143.7">PUSH_BUTTON</text>
<text x="21.1" y="146.3">POCKETBEAGLE</text>
<text x="83.3" y="145.5">MISO</text>
<text x="83.3" y="147.2">MOSI</text>
<text x="129.9" y="148.9">BUTTON_3</text>
<text x="129.9" y="147.2">BUTTON_4</text>
<text x="129.9" y="145.5">BUTTON_5</text>
<text x="240.4" y="147.2">GND</text>
<text x="81.5" y="150.7">USB_D-</text>
<text x="81.5" y="152.4">USB_D+</text>
<text x="129.9" y="150.7">BUTTON_2</text>
<text x="214" y="150.7">1k</text>
<text x="219.7" y="150.7">R6</text>
<text x="224.8" y="154.1">SW6</text>
<text x="81.2" y="159.3">GND</text>
<text x="93.6" y="159.3">POCKETBEAGLE</text>
<text x="207.6" y="157.6">Button_6</text>
<text x="59.1" y="167.9">R7</text>
<text x="83.4" y="162.7">VDD_5V</text>
<text x="224.8" y="162.7">PUSH_BUTTON</text>
<text x="240.4" y="166.2">GND</text>
<text x="59.1" y="173.1">1k</text>
<text x="52.2" y="174.8">GND</text>
<text x="65.2" y="176.1">CGND</text>
<text x="6.5" y="183">CGND</text>
</g>
<g font-size="1.7" fill="#c90d0c">
<text x="40.1" y="44.4">P2_13</text>
<text x="31.8" y="51.4">P1_26</text>
<text x="31.8" y="49.7">P1_28</text>
<text x="40.1" y="49.7">P2_09</text>
<text x="40.1" y="51.4">P2_11</text>
<text x="31.8" y="56.6">P1_32</text>
<text x="31.8" y="54.8">P1_30</text>
<text x="40.1" y="54.8">P2_07</text>
<text x="40.1" y="56.6">P2_05</text>
<text x="31.8" y="61.7">P2_25</text>
<text x="31.8" y="63.5">P2_27</text>
<text x="31.8" y="60">P2_29</text>
<text x="31.8" y="65.2">P2_31</text>
<text x="110.9" y="64.8">P2_21</text>
<text x="110.9" y="63">P1_22</text>
<text x="119.5" y="65.7">PocketBeagle</text>
<text x="31.8" y="70.4">P2_35</text>
<text x="110.9" y="69.9">P1_24</text>
<text x="110.9" y="68.2">P2_23</text>
<text x="110.9" y="66.5">P1_14</text>
<text x="122.3" y="67.6">Power</text>
<text x="31.8" y="72.1">P1_34</text>
<text x="31.8" y="77.3">P1_36</text>
<text x="31.8" y="73.8">P2_33</text>
<text x="40.1" y="77.3">P2_01</text>
<text x="40.1" y="80.7">P1_16</text>
<text x="40.1" y="82.5">P2_15</text>
<text x="31.8" y="91.1">P2_26</text>
<text x="31.8" y="94.5">P2_12</text>
<text x="31.8" y="98">P1_01</text>
<text x="31.8" y="101.4">P2_14</text>
<text x="40.1" y="101.4">P1_20</text>
<text x="31.8" y="103.2">P2_16</text>
<text x="40.1" y="103.2">P2_19</text>
<text x="40.1" y="106.6">P2_22</text>
<text x="40.1" y="104.9">P2_24</text>
<text x="31.8" y="110.1">P1_03</text>
<text x="31.8" y="113.5">P1_07</text>
<text x="40.1" y="108.3">P2_18</text>
<text x="40.1" y="118.7">P2_20</text>
<text x="31.8" y="120.4">P1_15</text>
<text x="40.1" y="120.4">P2_17</text>
<text x="31.8" y="130.8">P1_17</text>
<text x="31.8" y="129.1">P1_18</text>
<text x="40.1" y="129.1">P1_33</text>
<text x="40.1" y="130.8">P2_32</text>
<text x="31.8" y="132.5">P1_19</text>
<text x="31.8" y="134.2">P1_21</text>
<text x="31.8" y="136">P1_23</text>
<text x="31.8" y="137.7">P1_25</text>
<text x="40.1" y="134.2">P1_31</text>
<text x="40.1" y="137.7">P2_28</text>
<text x="40.1" y="132.5">P2_30</text>
<text x="40.1" y="136">P2_34</text>
<text x="100.5" y="135.1">PocketBeagle Signals</text>
<text x="31.8" y="139.4">P1_27</text>
<text x="31.8" y="141.1">P2_36</text>
<text x="40.1" y="141.1">P1_35</text>
<text x="40.1" y="139.4">P1_29</text>
<text x="101.8" y="139.2">P1_02</text>
<text x="101.8" y="140.9">P1_04</text>
<text x="101.8" y="142.7">P1_06</text>
<text x="110.4" y="142.7">P2_02</text>
<text x="101.8" y="144.4">P1_08</text>
<text x="101.8" y="146.1">P1_10</text>
<text x="101.8" y="147.8">P1_12</text>
<text x="110.4" y="144.4">P2_03</text>
<text x="110.4" y="146.1">P2_04</text>
<text x="110.4" y="147.8">P2_06</text>
<text x="110.4" y="149.6">P2_08</text>
<text x="100.1" y="151.3">P1_09</text>
<text x="100.1" y="153">P1_11</text>
<text x="100.1" y="154.7">P1_13</text>
<text x="110.4" y="151.1">P2_10</text>
<text x="100.1" y="156.7">P1_05</text>
</g>
<g font-size="1.4" fill="#808080">
<text x="50" y="45">VOUT</text>
<text x="22.7" y="51.9">I2C2.SDA</text>
<text x="22.7" y="50.2">I2C2.SCL</text>
<text x="47.6" y="51.9">I2C1.SDA</text>
<text x="47.8" y="50.2">I2C1.SCL</text>
<text x="174.6" y="49.3">CD</text>
<text x="174.6" y="51">CCS</text>
<text x="174.6" y="52.7">IM0</text>
<text x="22.7" y="55.3">UART0.TX</text>
<text x="22.7" y="57.1">UART0.RX</text>
<text x="46.9" y="57.1">UART4.RX</text>
<text x="47.1" y="55.3">UART4.TX</text>
<text x="174.6" y="54.5">IM1</text>
<text x="174.6" y="56.2">IM2</text>
<text x="174.6" y="58">IM3</text>
<text x="174.6" y="59.6">-X</text>
<text x="22.7" y="62.3">SPI1.MOSI</text>
<text x="22.7" y="64">SPI1.MISO</text>
<text x="22.7" y="60.5">SPI1.CLK</text>
<text x="22.7" y="65.7">SPI1.CS</text>
<text x="103.8" y="64.9">GND_2</text>
<text x="103.8" y="63.1">GND_1</text>
<text x="174.6" y="61.4">-Y</text>
<text x="174.6" y="63.1">+X</text>
<text x="174.6" y="64.9">+Y</text>
<text x="226.4" y="61.4">1</text>
<text x="226.4" y="64.9">3</text>
<text x="232.8" y="61.4">2</text>
<text x="232.8" y="64.8">4</text>
<text x="22.7" y="69.2">AIN5(3.3V)GPIO86</text>
<text x="103.8" y="70">VOUT</text>
<text x="103.8" y="68.3">3.3V_2</text>
<text x="103.8" y="66.5">3.3V_1</text>
<text x="174.6" y="66.5">LITE</text>
<text x="174.6" y="68.3">RST</text>
<text x="174.6" y="70">D/C</text>
<text x="174.6" y="71.8">CS</text>
<text x="22.7" y="72.6">GPIO26</text>
<text x="22.7" y="77.8">PWM0A</text>
<text x="22.7" y="74.3">GPIO45</text>
<text x="48.6" y="77.8">PWM1A</text>
<text x="174.6" y="73.5">MOSI</text>
<text x="174.6" y="75.2">MISO</text>
<text x="174.6" y="76.9">CLK</text>
<text x="50.8" y="81.2">GND</text>
<text x="50.8" y="82.9">GND</text>
<text x="174.6" y="78.7">3VO</text>
<text x="174.6" y="80.4">VIN</text>
<text x="174.6" y="82.1">GND</text>
<text x="226.4" y="80.4">1</text>
<text x="226.4" y="83.8">3</text>
<text x="232.8" y="80.4">2</text>
<text x="232.8" y="83.8">4</text>
<text x="22.7" y="95">PWR.BTN</text>
<text x="22.7" y="91.6">RESET#</text>
<text x="22.7" y="98.5">VIN</text>
<text x="22.7" y="101.9">BAT.VIN</text>
<text x="48.9" y="101.9">GPIO20</text>
<text x="226.4" y="99.4">1</text>
<text x="232.8" y="99.4">2</text>
<text x="22.7" y="103.7">BAT.TEMP</text>
<text x="48.9" y="103.7">GPIO27</text>
<text x="48.9" y="107.1">GPIO46</text>
<text x="48.9" y="105.4">GPIO44</text>
<text x="226.4" y="102.8">3</text>
<text x="232.8" y="102.8">4</text>
<text x="22.7" y="110.6">DRVVBUS</text>
<text x="48.9" y="108.8">GPIO47</text>
<text x="22.7" y="114">USB1.VIN</text>
<text x="48.9" y="119.2">GPIO64</text>
<text x="226.4" y="118.4">1</text>
<text x="232.8" y="118.3">2</text>
<text x="22.7" y="120.9">GND</text>
<text x="48.9" y="120.9">GPIO65</text>
<text x="226.4" y="121.8">3</text>
<text x="232.8" y="121.8">4</text>
<text x="22.7" y="131.3">AIN.VREF-</text>
<text x="22.7" y="129.6">AIN.VREF+</text>
<text x="49" y="129.6">PRU0.1</text>
<text x="49" y="131.3">PRU0.2</text>
<text x="172.9" y="128.7">VCC</text>
<text x="172.9" y="130.4">D-</text>
<text x="22.7" y="133.1">AIN0(1.8V)</text>
<text x="22.7" y="134.8">AIN1(1.8V)</text>
<text x="22.7" y="136.5">AIN2(1.8V)</text>
<text x="49" y="134.8">PRU0.4</text>
<text x="49" y="133">PRU0.3</text>
<text x="49" y="136.5">PRU0.5</text>
<text x="172.9" y="132.2">D+</text>
<text x="172.9" y="133.9">GND</text>
<text x="172.9" y="135.6">SHIELD</text>
<text x="226.4" y="137.4">1</text>
<text x="232.8" y="137.3">2</text>
<text x="22.7" y="138.2">AIN3(1.8V)</text>
<text x="22.7" y="140">AIN4(1.8V)</text>
<text x="22.7" y="141.7">AIN7(1.8V)</text>
<text x="48.2" y="141.7">PRU1.10</text>
<text x="49" y="139.9">PRU0.7</text>
<text x="49" y="138.2">PRU0.6</text>
<text x="95.2" y="142.5">CS</text>
<text x="95.2" y="140.8">D/C</text>
<text x="95.2" y="139.1">RST</text>
<text x="117.1" y="142.5">GPIO_59</text>
<text x="226.4" y="140.8">3</text>
<text x="232.8" y="140.8">4</text>
<text x="95.2" y="147.7">MOSI</text>
<text x="95.2" y="146">MISO</text>
<text x="95.2" y="144.3">CLK</text>
<text x="117.1" y="149.4">GPIO_60</text>
<text x="117.1" y="147.7">GPIO_57</text>
<text x="117.1" y="146">GPIO_58</text>
<text x="117.1" y="144.2">GPIO_23</text>
<text x="88" y="155.6">5@P1</text>
<text x="95.2" y="154.6">ID</text>
<text x="95.2" y="152.9">DP</text>
<text x="95.2" y="151.2">DN</text>
<text x="117.1" y="151.1">GPIO_52</text>
<text x="95.2" y="156.3">VBUS</text>
<text x="226.4" y="156.3">1</text>
<text x="226.4" y="159.8">3</text>
<text x="232.8" y="156.3">2</text>
<text x="232.8" y="159.8">4</text>
</g>
<g font-size="1.2" fill="#808080">
<text x="9.5" y="169.3">MGT1</text>
<text x="14.7" y="169.3">MGT2</text>
<text x="19.9" y="169.3">MGT3</text>
<text x="25.1" y="169.3">MGT4</text>
</g>
</svg>
